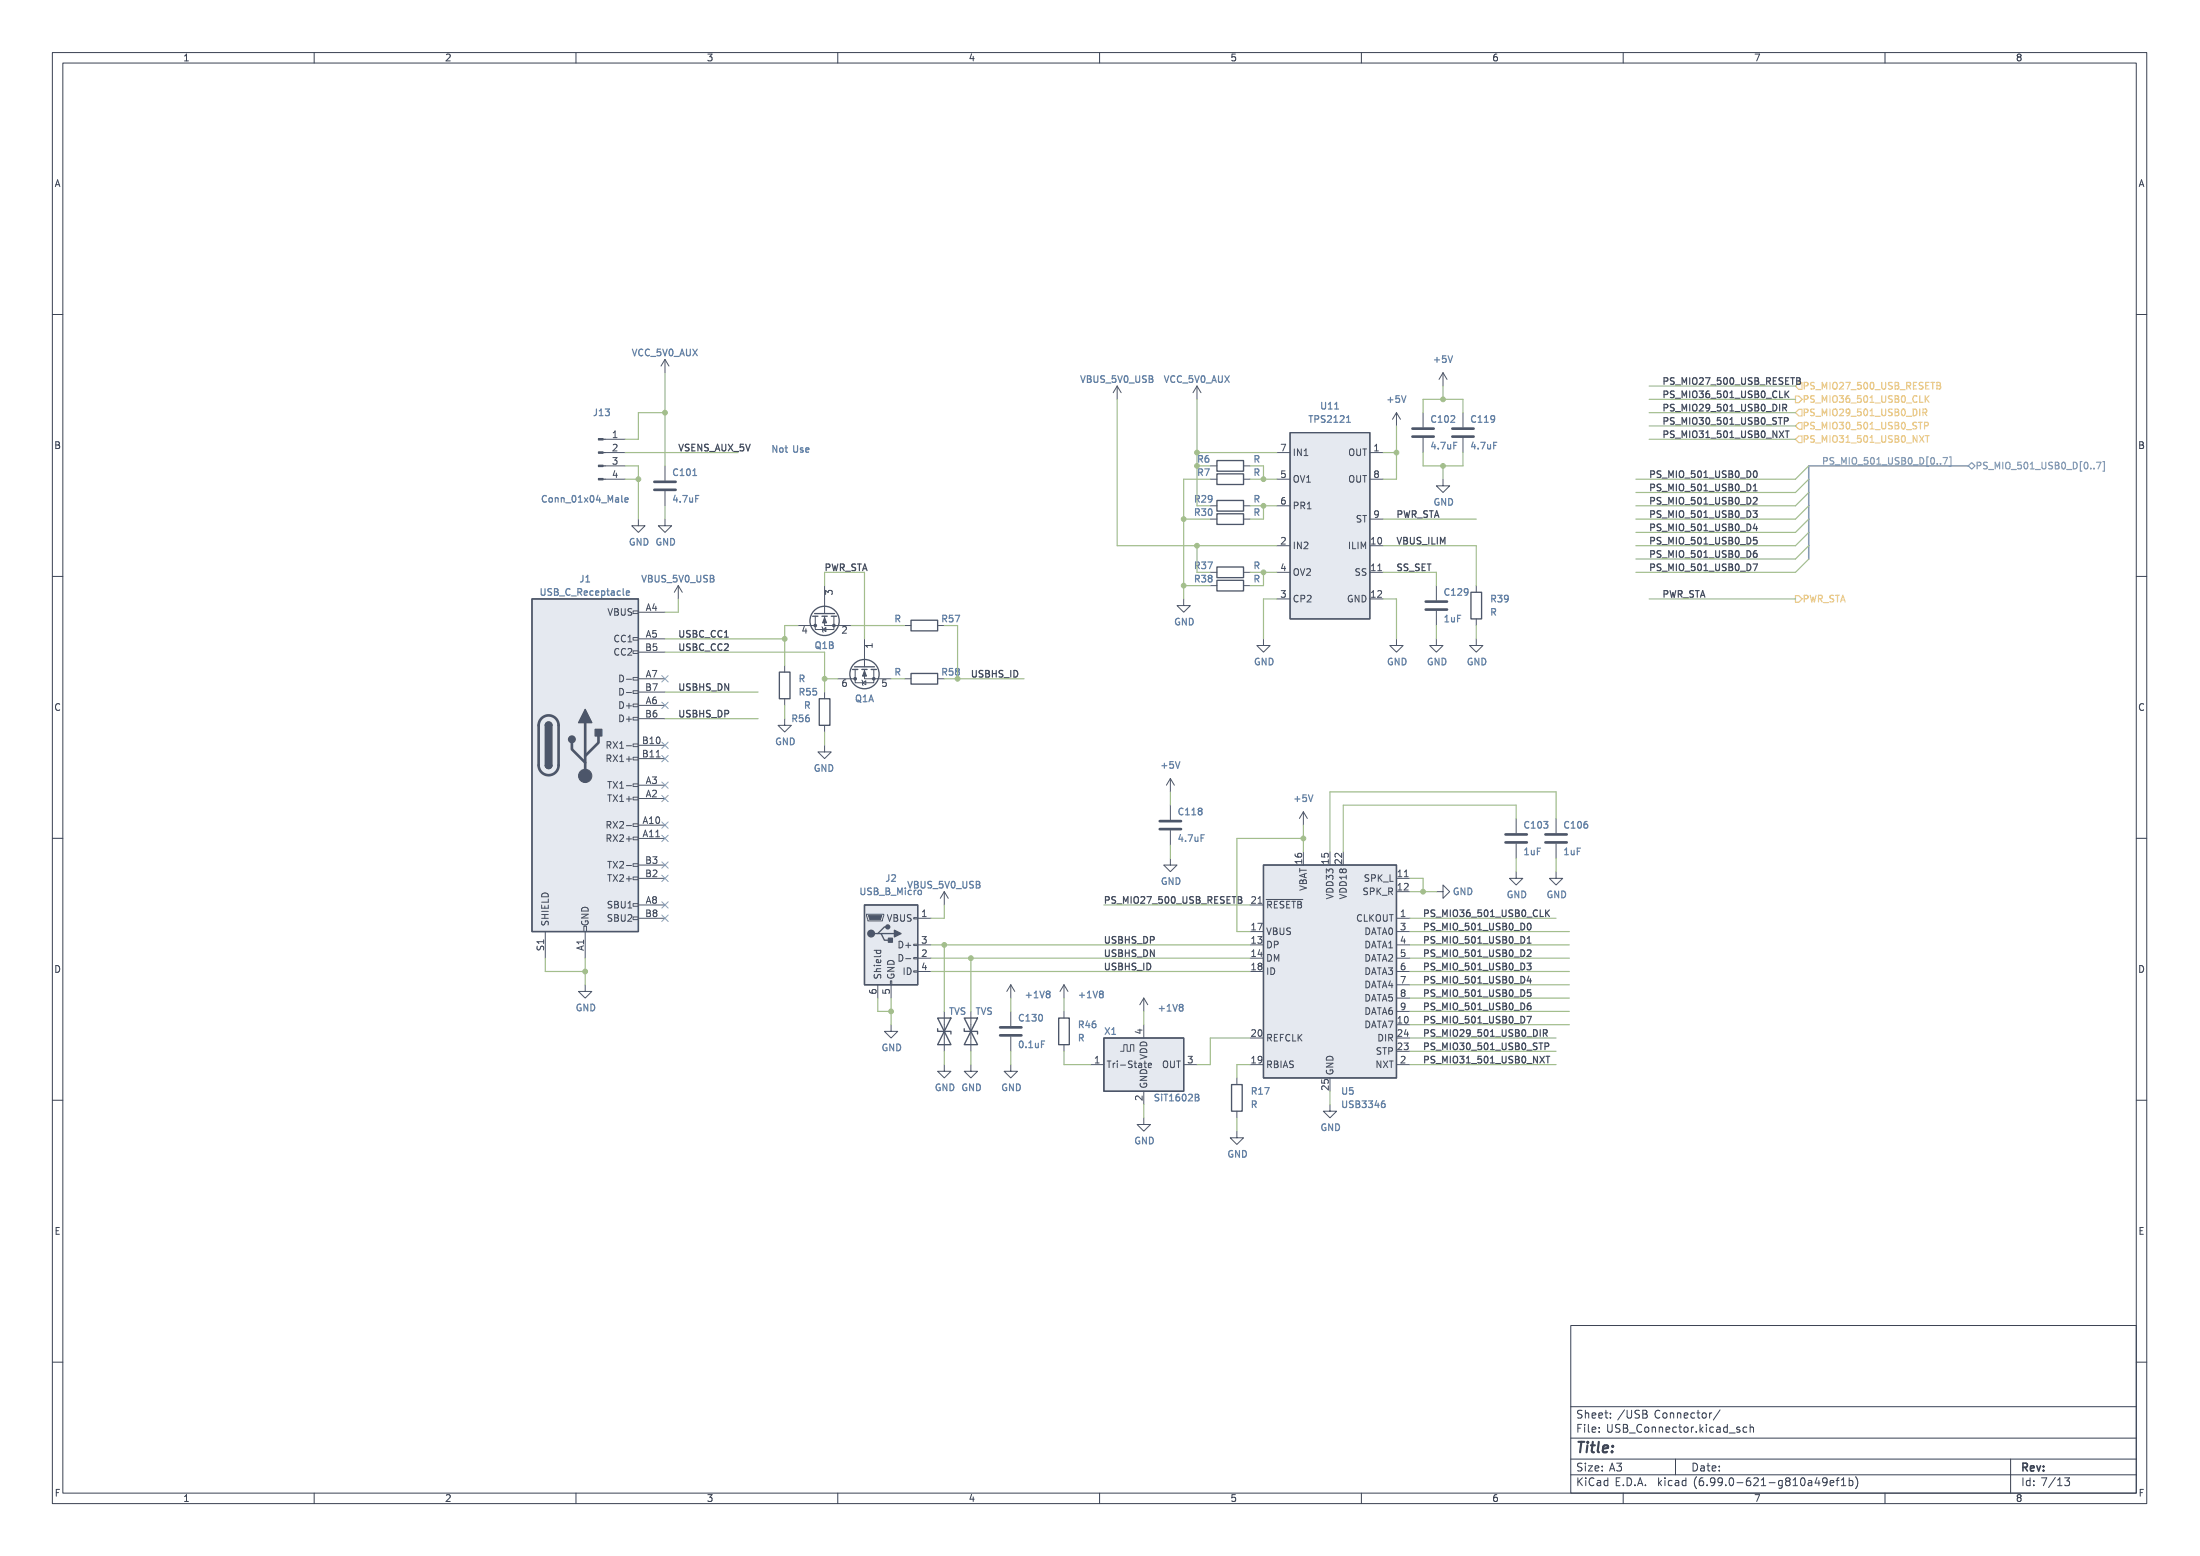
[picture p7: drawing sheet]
<svg xmlns="http://www.w3.org/2000/svg" width="420mm" height="297mm" viewBox="0 0 420 297" stroke-linecap="round" stroke-linejoin="round" font-family="sans-serif">
<g fill="none" stroke="#3b4252" stroke-width=".19">
<path d="M10 10h400v277h-400zM12 12h396v273h-396zM60 10v2M110 10v2M160 10v2M210 10v2M260 10v2M310 10v2M360 10v2M10 60h2M408 60h2M10 110h2"/>
<path d="M408 110h2M10 160h2M408 160h2M10 210h2M408 210h2M300 253h108v32h-108zM10 260h2M300 278.5h108M300 274.5h108M300 268.5h108M308.7 279.3h1l-.5 .6M309.4 279.9l.3 .3v.3l-.3 .3"/>
<path d="M320 278.5v3M324.1 269.7h.5M324.3 269.2v1.3l.3 .2M325.2 269.8l.4-.1 .3 .3v.4l-.3 .3-.4-.1-.1-.2zM326.5 269.7v1M326.9 269.7l-.3 .1-.1 .2M328.5 269.1l-1.3 2M330.2 273.6h1.2M332.2 272.5l-.3-.1-.2 .2v.2l.5 .2v.3h-.5M333.6 272.5l-.4-.1-.3 .3 .1 .6h.6M334.2 272.6l.3-.2 .3 .1 .1 .9M334.2 271.9v1.5"/>
<path d="M384 278.5v6.5M408 260h2M60 285v2M110 285v2M160 285v2M210 285v2M260 285v2M300 281.5h108M310 285v2M345.4 282.7h.5l.1 .9M346 283h-.5a.29 .29 0 0 0-.2 .3 .29 .29 0 0 0 .2 .3l.5-.1M347 282l-.3 1.1h.9"/>
<path d="M347.4 282.6v1M348.9 282.8l-.2 .2h-.5l-.1-.2 .1-.6 .5-.1 .2 .2a.99 .99 0 0 1-.4 1.3h-.3M349.5 283.1l.7-.1v-.3l-.5-.1-.2 .2 .1 .7h.6M350.7 282.6h.5M351.2 282.1l-.3 .2v1.3M351.7 283.6h.8M351.7 282.5l.4-.4v1.5M353.2 282.7l.4-.1 .3 .3-.2 .6h-.5M353.2 282.1v1.5M354.4 281.9a1.73 1.73 0 0 1 0 2.3M360 285v2M393 283.6h.8"/>
<path d="M394.3 282.1h.9l-.5 .6 .5 .1v.7l-.2 .1-.7-.1"/>
</g>
<g fill="none" stroke="#4c566a" stroke-width=".25">
<path d="M232.4 87.9h5.1v2.1h-5.1zM232.4 98.1h5.1v2h-5.1zM232.4 90.5h5.1v2h-5.1zM232.4 95.5h5.1v2.1h-5.1zM101.6 114.3h20.3v63.5h-20.3zM155.2 117.6h1M155.6 117.1h3.8M157 117.6h1M158.7 117.6h1.1M174 118.4h5.1v2h-5.1zM232.4 110.8h5.1v2h-5.1zM232.4 108.2h5.1v2.1h-5.1z"/>
<path d="M280.9 113.1h2.1v5h-2.1zM104.1 138.5a.64 .64 0 0 1 .7-.7 .64 .64 0 0 1 .6 .7M148.8 128.3h2.1v5.1h-2.1zM156.5 133.4h2v5.1h-2zM162.8 127.8h1M163.2 127.3h3.8M164.6 127.8h1M166.4 127.8h1M174 128.6h5.1v2h-5.1zM104.1 146.1a.64 .64 0 0 0 .7 .6 .64 .64 0 0 0 .6-.6M165.1 172.8h10.2v15.2h-10.2zM167.6 178.2h.7l.6 1.3h1.3"/>
<path d="M168.3 178.2h2.5M169.5 176.9h-.6l-1.3 1.3h-.6M241.3 165.1h25.4v40.7h-25.4zM179.1 196.4v.5h2.5v.5M179.1 194.3l2.5 5.1h-2.5l2.5-5.1zM184.1 196.4v.5h2.6v.5M184.1 194.3l2.6 5.1h-2.6l2.6-5.1zM202.2 194.3h2v5.1h-2zM210.8 198.2h15.3v10.1h-15.3zM235.2 207h2v5.1h-2z"/>
<circle cx="157.5" cy="118.5" r="2.79"/>
<circle cx="165.1" cy="128.7" r="2.79"/>
</g>
<g fill="none" stroke="#4c566a" stroke-width=".19">
<path d="M127 68.6l-.8 1.3M127 68.6v2.6M127 68.6l.8 1.3M213.4 73.7l-.8 1.3M213.4 73.7v2.5M213.4 73.7l.7 1.3M228.6 73.7l-.8 1.3M228.6 73.7v2.5M228.6 73.7l.8 1.3M266.7 78.8l-.8 1.2M266.7 78.8v2.5M266.7 78.8l.8 1.2"/>
<path d="M271.8 78.8v2.8M275.6 71.2l-.8 1.2M275.6 71.2v2.5M275.6 71.2l.8 1.2M279.4 78.8v2.8M115.6 88.9h3.8M115.6 86.4h3.8M115.6 91.5h3.8M115.6 83.9h3.8M121.9 99.1v1.3h1.3l-1.3 1.2-1.3-1.2h1.3M127 99.1v1.3h1.3l-1.3 1.2-1.3-1.2h1.3M127 88.9v2.8"/>
<path d="M127 93.8v2.8M231.1 88.9h1.3M231.1 99.1h1.3M231.1 91.5h1.3M231.1 96.6h1.3M237.5 88.9h1.3M237.5 99.1h1.3M237.5 91.5h1.3M237.5 96.6h1.3M243.8 86.4h2.6M243.8 91.5h2.6M243.8 96.6h2.6"/>
<path d="M261.6 99.1h2.6M261.6 86.4h2.6M261.6 91.5h2.6M271.8 83.6v2.8M275.6 91.5v1.2h1.3l-1.3 1.3-1.3-1.3h1.3M279.4 83.6v2.8M120.9 116.6h1v.5h-1zM121.9 116.9h5.1M129.5 111.8l-.7 1.3M129.5 111.8v2.5M129.5 111.8l.8 1.3M152.4 119.4h3.3"/>
<path d="M155.7 117.6v2.6h3.6v-2.6M157 119.7l.2 1M157.5 117.6v1.8h5.1M157.5 111.8v5.3M172.7 119.4h1.3M179.1 119.4h1.2M226.1 114.3v1.3h1.2l-1.2 1.3-1.3-1.3h1.3M231.1 111.8h1.3M231.1 109.3h1.3M237.5 111.8h1.3M237.5 109.3h1.3M243.8 109.3h2.6"/>
<path d="M243.8 104.2h2.6M243.8 114.3h2.6M261.6 109.3h2.6M274.3 111.8v2.8M274.3 116.6v2.8M281.9 111.8v1.3M281.9 118.1v1.3M120.9 136.9h1v.6h-1zM120.9 134.4h1v.5h-1zM120.9 131.9h1v.5h-1zM120.9 129.3h1v.5h-1zM120.9 124.2h1v.6h-1z"/>
<path d="M120.9 121.7h1v.5h-1zM121.9 122h5.1M121.9 134.7h5.1M121.9 129.6h5.1M121.9 124.5h5.1M121.9 137.2h5.1M121.9 132.1h5.1M149.9 137.2v1.3h1.2l-1.2 1.2-1.3-1.2h1.3M149.9 127v1.3M149.9 133.4v1.3M157.1 120.2l.6-.4v.8zM157.5 132.1v1.3"/>
<path d="M157.5 138.5v1.2M160 129.6h3.3M163.3 127.8v2.5h3.6v-2.5M164.6 129.8l.2 1M164.7 130.3l.7-.3v.7zM165.1 127.8v1.8h5.1M165.1 122v5.3M172.7 129.6h1.3M179.1 129.6h1.2M241.3 122v1.2h1.3l-1.3 1.3-1.3-1.3h1.3M266.7 122v1.2h1.3l-1.3 1.3-1.3-1.3h1.3M274.3 122v1.2h1.3l-1.3 1.3-1.3-1.3h1.3"/>
<path d="M281.9 122v1.2h1.3l-1.3 1.3-1.2-1.3h1.2M120.9 159.8h1v.5h-1zM120.9 157.3h1v.5h-1zM120.9 152.2h1v.5h-1zM120.9 149.6h1v.6h-1zM120.9 144.6h1v.5h-1zM120.9 142h1v.5h-1zM121.9 157.5h5.1M121.9 152.4h5.1M121.9 149.9h5.1M121.9 142.3h5.1M121.9 144.8h5.1"/>
<path d="M157.5 142.3v1.2h-1.3l1.3 1.3 1.2-1.3h-1.2M223.5 148.6l-.7 1.3M223.5 148.6v2.6M223.5 153.7v2.8M223.5 158.5v2.8M223.5 148.6l.8 1.3M248.9 155l-.7 1.2M248.9 155v2.5M248.9 155l.8 1.2M289.6 156.2v2.8M297.2 156.2v2.8M104.1 177.8v5.1"/>
<path d="M111.5 176.8h.5v1h-.5zM111.8 177.8v5.1M120.9 175h1v.6h-1zM120.9 172.5h1v.5h-1zM120.9 167.4h1v.5h-1zM120.9 164.9h1v.5h-1zM121.9 175.3h5.1M121.9 160.1h5.1M121.9 172.8h5.1M121.9 167.7h5.1M121.9 165.1h5.1M165.5 174.5h3.3v.3l-.3 1h-2.8z"/>
<path d="M174.5 175.2h.8v.2h-.8zM175.3 175.3h2.5M180.3 170.2v2.6M180.3 170.2l-.7 1.3M180.3 170.2l.8 1.3M223.5 163.9v1.2h1.3l-1.3 1.3-1.3-1.3h1.3M238.8 172.8h2.5M266.7 175.3h2.5M266.7 167.7h2.5M266.7 177.8h2.5M274.3 170.2h1.3v-1.3l1.3 1.3-1.3 1.3v-1.3M289.6 166.4v1.3h1.2l-1.2 1.2-1.3-1.2h1.3"/>
<path d="M289.6 161.1v2.8M297.2 166.4v1.3h1.2l-1.2 1.2-1.3-1.2h1.3M297.2 161.1v2.8M111.8 188v1.3h1.2l-1.2 1.2-1.3-1.2h1.3M167.6 188v2.5M170.1 187.2h.2v.8h-.2zM170.2 195.6v1.3h1.2l-1.2 1.3-1.3-1.3h1.3M170.2 188v2.5M174.5 185.3h.8v.3h-.8zM174.5 182.8h.8v.2h-.8zM174.5 180.2h.8v.3h-.8zM175.3 182.9h2.5"/>
<path d="M175.3 180.4h2.5M175.3 185.5h2.5M180.3 193.1v7.6M185.4 193.1v7.6M193 188v2.5M193 193.1v2.8M193 197.9v2.8M193 188l-.7 1.3M193 188l.8 1.3M203.2 188v2.5M203.2 193.1v1.2M203.2 199.4v1.3"/>
<path d="M203.2 188l-.8 1.3M203.2 188l.8 1.3M218.4 190.5l-.7 1.3M218.4 190.5v2.6M218.4 195.6v2.6M218.4 190.5l.8 1.3M266.7 182.9h2.5M266.7 180.4h2.5M266.7 185.5h2.5M266.7 188h2.5M266.7 190.5h2.5M266.7 193.1h2.5"/>
<path d="M180.3 203.2v1.3h1.3l-1.3 1.3-1.2-1.3h1.2M185.4 203.2v1.3h1.3l-1.3 1.3-1.3-1.3h1.3M193 203.2v1.3h1.3l-1.3 1.3-1.2-1.3h1.2M208.3 203.2h2.5M214 200.7h.6v-1.3h.7v1.3h.6v-1.3h.6v1.3M218.4 213.4v1.3h1.3l-1.3 1.2-1.2-1.2h1.2M218.4 208.3v2.6M226.1 203.2h2.5M236.2 215.9v1.3h1.3l-1.3 1.3-1.3-1.3h1.3M236.2 205.8v1.2M236.2 212.1v1.3M254 210.9v1.2h1.3l-1.3 1.3-1.3-1.3h1.3"/>
<path d="M266.7 203.2h2.5"/>
</g>
<g fill="#e5e9f0" stroke="#e5e9f0" stroke-width=".19">
<path d="M210.8 198.2h15.3v10.1h-15.3z"/>
<path d="M246.4 82.6h15.2v35.5h-15.2z"/>
<path d="M165.1 172.8h10.2v15.2h-10.2z"/>
<path d="M101.6 114.3h20.3v63.5h-20.3z"/>
<path d="M241.3 165.1h25.4v40.7h-25.4z"/>
</g>
<g fill="none" stroke="#434c5e" stroke-width=".19">
<path d="M118.7 128.9h-.3v1.3h.3M118.7 131.4h-.3v1.3h.3M115.9 157.5h.5M115.9 142.2h.5M115.9 144.8h.5M116.1 149.2h.7M116.2 157.5l.5 .6M116.2 142.2l.5 .7M116.4 141.6h-.5v1.3M116.4 144.1h-.5v1.3M116.4 156.8h-.5v1.3M116.4 159.4h-.5v1.2"/>
<path d="M116.4 149.2v1.3M115.9 160h.5M116.1 164.4h.7M116.4 164.4v1.3M241.8 171.7h7M166.9 181.4h1.3M167.4 181.4v.4M168.2 181.4v.4M172 182.2h-.3v1.3h.3M219.3 203.4l.6-.1v-.3h-.5l-.1 .6M219.9 203.8h-.4"/>
</g>
<g fill="none" stroke="#4c566a" stroke-width=".51">
<path d="M125 93.5h4M125 92h4M269.7 83.3h4.1M269.7 81.8h4.1M277.4 83.3h4M277.4 81.8h4M272.3 116.4h4.1M272.3 114.8h4.1M103.4 137.1a1.91 1.91 0 0 1 2.1-.4 1.91 1.91 0 0 1 1.2 1.8v7.6a1.91 1.91 0 0 1-1.9 1.9 1.91 1.91 0 0 1-1.9-1.9v-7.8l.1-.6zM111.8 138v10.1M109.2 141.8v1.2l2.6 2.6M114.3 140.5v1.3l-2.5 2.5"/>
<path d="M221.5 158.3h4.1M221.5 156.8h4.1M287.5 159.3h4.1M295.1 159.3h4.1M287.5 160.8h4.1M295.1 160.8h4.1M191 197.6h4.1M191 196.1h4.1"/>
</g>
<path d="M115.2 91.5h.4M115.2 88.9h.4M115.2 86.4h.4M115.2 83.9h.4M246.4 82.6h15.2v35.5h-15.2z" fill="none" stroke="#4c566a" stroke-width=".23"/>
<g fill="#4c566a" stroke="#4c566a" stroke-width=".23">
<path d="M114.3 91.3h.9v.3h-.9z"/>
<path d="M114.3 88.8h.9v.3h-.9z"/>
<path d="M114.3 86.3h.9v.2h-.9z"/>
<path d="M114.3 83.7h.9v.3h-.9z"/>
</g>
<path d="M119.4 95.8h.5M119.4 95.1l.4-.1 .2 .3-.7 .1M154.1 85.5l.3 .1 .1 .2-.6 .1M154.4 86.3h-.3M119.8 112.8l.4 .1v.2l-.6 .1M120.2 113.6h-.4" fill="none" stroke="#5e81ac" stroke-width=".23"/>
<g fill="#4c566a" stroke="#4c566a" stroke-width=".25">
<path d="M170.8 177.6l1.3 .6-1.3 .7z"/>
<path d="M169.7 179.1h.7v.8h-.7z"/>
<path d="M104.1 146.1h1.3a.64 .64 0 0 1-.6 .6 .64 .64 0 0 1-.7-.6z"/>
<path d="M104.1 138.5h1.3v7.6h-1.3z"/>
<path d="M104.3 138a.64 .64 0 0 1 .7-.1 .64 .64 0 0 1 .4 .6h-1.3z"/>
<path d="M111.8 135.4l1.2 2.6h-2.5z"/>
<path d="M113.7 139.2h1.2v1.3h-1.2z"/>
<circle cx="166.4" cy="178.2" r=".63"/>
<circle cx="169.5" cy="176.9" r=".38"/>
<circle cx="109.2" cy="141.1" r=".63"/>
</g>
<g fill="#4c566a" stroke="#4c566a" stroke-width=".19">
<path d="M165.9 174.8h2.5l-.3 .8h-2z"/>
<path d="M165.1 128.1l.4 1h-.8z"/>
<path d="M157.5 117.9l.4 1h-.8z"/>
<circle cx="111.8" cy="148.1" r="1.27"/>
<circle cx="166.9" cy="129.6" r=".25"/>
<circle cx="163.3" cy="129.6" r=".25"/>
<circle cx="159.3" cy="119.4" r=".25"/>
<circle cx="155.7" cy="119.4" r=".25"/>
</g>
<path d="M371.1 87.3h.8l-.5 1.3M372.3 87.2h.3v1.8h-.3M375.9 88.9l.7-.6 .6 .6-.6 .7zM400.4 88.2h.8l-.5 1.3M401.6 88.1h.3v1.8h-.3" fill="none" stroke="#81a1c1" stroke-width=".23"/>
<g fill="none" stroke="#ebcb8b" stroke-width=".23">
<path d="M342.9 75.6h.6l.7 .6-.7 .7h-.6zM343.5 73.1h.7v1.2h-.7l-.6-.6zM343.5 78.1h.7v1.3h-.7l-.6-.6zM367.3 78.7h.6l.1-.2-.1-.3-.6-.1v1.3M367.6 78.7l.4 .7M367.7 75.5v1.3M367.9 76.1l.5 .7M368.4 75.5l-.7 .8M369.9 73l.6 .1 .1 .3-.3 .2M369.9 73.6h.4M370.3 73.6l.3 .2v.4l-.7 .1M343.5 80.7h.7v1.3h-.7l-.6-.7z"/>
<path d="M343.5 83.2h.7v1.3h-.7l-.6-.6zM367.6 81.3l.6-.1 .1-.2-.1-.3-.6-.1v1.3M367.7 83.2h.8M368.1 83.2v1.2M342.9 113.7h.6l.7 .6-.7 .7h-.6z"/>
</g>
<g fill="none" stroke="#434c5e" stroke-width=".23">
<path d="M340.5 77.9l.6-.1 .1-.2-.1-.3-.6-.1v1.3M340.8 77.9l.4 .6M340.9 74.6v1.3M341.1 75.2l.5 .7M341.6 74.6l-.7 .8M343.1 72.1l.6 .1 .1 .3-.2 .2M343.1 72.7h.5M343.6 72.7l.2 .1M343.8 73.3l-.7 .1M334.8 97.5h.8l-.4 .5 .3 .1 .1 .4-.3 .3h-.3M334.9 93.7h.7M334.9 92.8l.3-.4v1.3"/>
<path d="M334.9 90.1l.3-.2a.68 .68 0 0 1 .4 .6 .68 .68 0 0 1-.4 .7l-.3-.3M334.9 95h.4l.3 .3-.8 .9h.8M335.2 100l-.3 .9h.7M340.8 80.4l.6-.1 .1-.2-.1-.3-.6-.1v1.3M341 82.3h.7M341.3 82.3v1.2M334.8 107.7h.8l-.5 1.2M334.9 103.1h.4l.3 .2-.1 .5h-.6M334.9 105.7l.4-.1 .3 .3-.1 .4-.4 .1-.2-.1M334.9 102.6h.6M335.5 105.1l-.4 .1-.2 .2M335.5 100.5v.8"/>
<path d="M236.5 171.2l.6 .1v.2l-.2 .3M236.5 171.8h.4M236.9 171.8l.3 .2-.1 .3-.6 .1M291.7 179.1l.3-.3v1.3M291.7 176.5l.3-.3a.68 .68 0 0 1 .4 .7 .68 .68 0 0 1-.4 .6l-.3-.2M295.2 173.7v1.3M295.4 174.3l.5 .7M295.9 173.7l-.7 .7M291.6 183.9h.8l-.4 .4 .3 .2 .1 .4-.2 .2h-.4M291.6 194h.9l-.6 1.3M291.7 180.1h.7M291.7 192.1l.5-.1 .2 .2-.1 .5-.4 .1-.2-.2"/>
<path d="M291.7 181.4l.5-.1 .2 .4-.8 .9h.8M291.7 189.5l.5-.1 .2 .3-.1 .5h-.6M291.7 188.9h.6M292 186.3l-.3 1h.8M292.3 191.5h-.4l-.2 .3M292.3 186.8v.9M294.8 197.2h.6l.1-.2-.1-.3-.6-.1v1.2M295.1 199.8l.6-.1 .1-.2-.1-.3-.6-.1v1.3M295.1 197.2l.4 .6M295.2 201.6h.8M295.6 201.6v1.3"/>
</g>
<path d="M375.9 88.9h-30.5v17.8" fill="none" stroke="#81a1c1" stroke-width=".3"/>
<g fill="none" stroke="#a3be8c" stroke-width=".23">
<path d="M127 78.8h-5.1v5.1h-2.5M127 71.2v17.7M213.4 76.2v28h30.4M228.6 76.2v20.4M271.8 78.8v-2.6h7.6v2.6M275.6 73.7v2.5M315 73.7h27.9M315 76.2h27.9M315 78.8h27.9M119.4 88.9h2.5v10.2M119.4 91.5h2.5M119.4 86.4h21.6"/>
<path d="M127 96.6v2.5M226.1 99.1h5M228.6 86.4h15.2M231.1 91.5h-5v22.8M238.8 88.9h2.5v2.6M238.8 91.5h5M238.8 96.6h5M241.3 96.6v2.5h-2.5M264.2 99.1h17.7M264.2 86.4h2.5M266.7 81.3v10.2h-2.5M271.8 86.4v2.5h7.6v-2.5"/>
<path d="M275.6 88.9v2.6M315 83.9h27.9M315 81.3h27.9M345.4 88.9l-2.5 2.6h-30.5M345.4 96.6l-2.5 2.5h-30.5M345.4 94l-2.5 2.6h-30.5M345.4 99.1l-2.5 2.5h-30.5M345.4 91.5l-2.5 2.5h-30.5M129.5 114.3v2.6h-2.5M152.4 119.4h-2.5v7.6M157.5 111.8v-2.5h7.6v12.7M162.6 119.4h10.1"/>
<path d="M182.9 119.4v10.2h12.7M226.1 111.8h5M228.6 104.2v5.1M238.8 109.3h5M241.3 109.3v2.5h-2.5M243.8 114.3h-2.5v7.7M264.2 104.2h17.7v7.6M264.2 109.3h10.1v2.5M264.2 114.3h2.5v7.7M274.3 119.4v2.6M281.9 119.4v2.6M315 114.3h27.9"/>
<path d="M345.4 101.6l-2.5 2.6h-30.5M345.4 106.7l-2.5 2.6h-30.5M345.4 104.2l-2.5 2.5h-30.5M127 124.5h30.5v7.6M127 137.2h17.8M127 132.1h17.8M127 122h22.9M149.9 134.7v2.5M157.5 139.7v2.6M157.5 129.6h2.5M170.2 129.6h2.5M223.5 151.2v2.5"/>
<path d="M248.9 157.5v5.1M289.6 156.2v-2.5h-33.1v8.9M297.2 156.2v-5h-43.2v11.4M180.3 172.8v2.5h-2.5M210.8 172.8h28M223.5 161.3v2.6M248.9 160.1h-12.7v17.7h2.6M269.2 167.7h2.6v2.5M269.2 177.8h30.5M269.2 170.2h5.1M269.2 175.3h28M289.6 163.9v2.5"/>
<path d="M297.2 163.9v2.5M104.1 182.9v2.6h7.7M111.8 182.9v5.1M167.6 190.5v2.6h2.6M170.2 190.5v5.1M177.8 182.9h61M177.8 180.4h61M177.8 185.5h61M180.3 180.4v12.7M185.4 182.9v10.2M193 190.5v2.6M203.2 190.5v2.6"/>
<path d="M218.4 193.1v2.5M238.8 198.2h-7.7v5h-2.5M269.2 182.9h30.5M269.2 190.5h30.5M269.2 188h30.5M269.2 180.4h30.5M269.2 185.5h30.5M269.2 198.2h28M269.2 195.6h30.5M269.2 193.1h30.5M180.3 200.7v2.5M185.4 200.7v2.5"/>
<path d="M193 200.7v2.5M203.2 200.7v2.5h5.1M218.4 210.9v2.5M236.2 213.4v2.5M238.8 203.2h-2.6v2.6M254 208.3v2.6M269.2 203.2h28M269.2 200.7h28"/>
</g>
<g fill="none" stroke="#81a1c1" stroke-width=".19">
<path d="M126.4 129l1.2 1.2M126.4 134l1.2 1.3M127.6 129l-1.2 1.2M127.6 134l-1.2 1.3M126.4 149.3l1.2 1.2M126.4 159.4l1.2 1.3M126.4 141.7l1.2 1.2M126.4 151.8l1.2 1.2M126.4 144.2l1.2 1.2M126.4 156.9l1.2 1.2M127.6 149.3l-1.2 1.2M127.6 159.4l-1.2 1.3"/>
<path d="M127.6 141.7l-1.2 1.2M127.6 151.8l-1.2 1.2M127.6 144.2l-1.2 1.2M127.6 156.9l-1.2 1.2M126.4 172.1l1.2 1.3M126.4 174.7l1.2 1.2M126.4 164.5l1.2 1.2M126.4 167.1l1.2 1.2M127.6 172.1l-1.2 1.3M127.6 174.7l-1.2 1.2M127.6 164.5l-1.2 1.2M127.6 167.1l-1.2 1.2"/>
</g>
<g fill="#a3be8c" stroke="#a3be8c" stroke-width=".19">
<circle cx="248.9" cy="160.1" r=".46"/>
<circle cx="275.6" cy="76.2" r=".46"/>
<circle cx="266.7" cy="86.4" r=".46"/>
<circle cx="275.6" cy="88.9" r=".46"/>
<circle cx="271.8" cy="170.2" r=".46"/>
<circle cx="157.5" cy="129.6" r=".46"/>
<circle cx="149.9" cy="122" r=".46"/>
<circle cx="228.6" cy="104.2" r=".46"/>
<circle cx="226.1" cy="111.8" r=".46"/>
<circle cx="228.6" cy="86.4" r=".46"/>
<circle cx="241.3" cy="96.6" r=".46"/>
<circle cx="228.6" cy="88.9" r=".46"/>
<circle cx="241.3" cy="109.3" r=".46"/>
<circle cx="241.3" cy="91.5" r=".46"/>
<circle cx="226.1" cy="99.1" r=".46"/>
<circle cx="182.9" cy="129.6" r=".46"/>
<circle cx="121.9" cy="91.5" r=".46"/>
<circle cx="127" cy="78.8" r=".46"/>
<circle cx="185.4" cy="182.9" r=".46"/>
<circle cx="111.8" cy="185.5" r=".46"/>
<circle cx="170.2" cy="193.1" r=".46"/>
<circle cx="180.3" cy="180.4" r=".46"/>
</g>
<text font-size="2.8" fill="#3b4252" x="301" y="277.3">Title:</text>
<g font-size="2.1" fill="#3b4252">
<text x="301" y="273.5">File: USB_Connector.kicad_sch</text>
<text x="301" y="270.8">Sheet: /USB Connector/</text>
<text x="301" y="280.9">Size: A3</text>
<text x="323" y="280.9">Date:</text>
<text x="386" y="280.9">Rev:</text>
<text x="301" y="283.7">KiCad E.D.A. kicad (6.99.0-621-g810a49ef1b)</text>
<text x="386" y="283.7">Id: 7/13</text>
</g>
<g font-size="1.8" fill="#3b4252">
<text x="35" y="11.7">1</text>
<text x="85" y="11.7">2</text>
<text x="135" y="11.7">3</text>
<text x="185" y="11.7">4</text>
<text x="235" y="11.7">5</text>
<text x="285" y="11.7">6</text>
<text x="335" y="11.7">7</text>
<text x="385" y="11.7">8</text>
<text x="10.3" y="35.7">A</text>
<text x="408.3" y="35.7">A</text>
<text x="10.3" y="85.7">B</text>
<text x="408.3" y="85.7">B</text>
<text x="10.3" y="135.7">C</text>
<text x="408.3" y="135.7">C</text>
<text x="10.3" y="185.7">D</text>
<text x="408.3" y="185.7">D</text>
<text x="10.4" y="235.7">E</text>
<text x="408.4" y="235.7">E</text>
<text x="10.4" y="285.7">F</text>
<text x="35" y="286.7">1</text>
<text x="85" y="286.7">2</text>
<text x="135" y="286.7">3</text>
<text x="185" y="286.7">4</text>
<text x="235" y="286.7">5</text>
<text x="285" y="286.7">6</text>
<text x="335" y="286.7">7</text>
<text x="385" y="286.7">8</text>
<text x="408.4" y="285.7">F</text>
</g>
<g font-size="1.8" fill="#5e81ac">
<text x="120.7" y="68">VCC_5V0_AUX</text>
<text x="274" y="69.3">+5V</text>
<text x="206.5" y="73.1">VBUS_5V0_USB</text>
<text x="222.3" y="73.1">VCC_5V0_AUX</text>
<text x="265.1" y="76.9">+5V</text>
<text x="113.5" y="79.4">J13</text>
<text x="250.3" y="80.7">TPS2121</text>
<text x="252.4" y="78.1">U11</text>
<text x="273.5" y="80.7">C102</text>
<text x="281.1" y="80.7">C119</text>
<text x="147.3" y="86.4">Not Use</text>
<text x="239.4" y="88.3">R</text>
<text x="273.5" y="85.8">4.7uF</text>
<text x="281.1" y="85.8">4.7uF</text>
<text x="104.1" y="95.9">Conn_01x04_Male</text>
<text x="128.7" y="95.9">4.7uF</text>
<text x="128.7" y="90.8">C101</text>
<text x="228.7" y="90.8">R7</text>
<text x="239.4" y="90.8">R</text>
<text x="239.4" y="95.9">R</text>
<text x="228.2" y="98.5">R30</text>
<text x="239.4" y="98.5">R</text>
<text x="273.8" y="96.5">GND</text>
<text x="120.1" y="104.1">GND GND</text>
<text x="103.6" y="113.7">USB_C_Receptacle</text>
<text x="110.8" y="111.2">J1</text>
<text x="122.7" y="111.2">VBUS_5V0_USB</text>
<text x="228.2" y="111.2">R38</text>
<text x="239.4" y="111.2">R</text>
<text x="239.4" y="108.6">R</text>
<text x="276" y="113.7">C129</text>
<text x="170.8" y="118.8">R</text>
<text x="224.2" y="119.4">GND</text>
<text x="275.9" y="118.8">1uF</text>
<text x="284.6" y="117.5">R</text>
<text x="284.8" y="115">R39</text>
<text x="155.7" y="123.9">Q1B</text>
<text x="152.5" y="130.2">R</text>
<text x="170.8" y="128.9">R</text>
<text x="239.5" y="127">GND</text>
<text x="264.9" y="127">GND</text>
<text x="272.5" y="127">GND</text>
<text x="280.1" y="127">GND</text>
<text x="151.4" y="137.8">R56</text>
<text x="152.7" y="132.8">R55</text>
<text x="153.5" y="135.3">R</text>
<text x="163.3" y="134">Q1A</text>
<text x="148" y="142.2">GND</text>
<text x="155.4" y="147.3">GND</text>
<text x="221.9" y="146.7">+5V</text>
<text x="225.2" y="155.6">C118</text>
<text x="247.3" y="153.1">+5V</text>
<text x="225.2" y="160.7">4.7uF</text>
<text x="291.3" y="158.2">C103</text>
<text x="298.9" y="158.2">C106</text>
<text x="291.1" y="163.2">1uF</text>
<text x="298.7" y="163.2">1uF</text>
<text x="164.3" y="170.9">USB_B_Micro</text>
<text x="169.2" y="168.3">J2</text>
<text x="173.5" y="169.6">VBUS_5V0_USB</text>
<text x="221.7" y="168.9">GND</text>
<text x="277.4" y="170.9">GND</text>
<text x="287.7" y="171.4">GND</text>
<text x="295.3" y="171.4">GND</text>
<text x="196.1" y="190.5">+1V8</text>
<text x="206.3" y="190.5">+1V8</text>
<text x="109.9" y="193">GND</text>
<text x="181.2" y="193.7">TVS</text>
<text x="186.2" y="193.7">TVS</text>
<text x="194.8" y="195">C130</text>
<text x="206.1" y="196.3">R46</text>
<text x="211" y="197.5">X1</text>
<text x="221.5" y="193.1">+1V8</text>
<text x="168.3" y="200.6">GND</text>
<text x="194.7" y="200.1">0.1uF</text>
<text x="205.9" y="198.8">R</text>
<text x="178.5" y="208.3">GND GND</text>
<text x="191.2" y="208.3">GND</text>
<text x="239.1" y="209">R17</text>
<text x="256.3" y="209">U5</text>
<text x="220.8" y="210.2">SiT1602B</text>
<text x="238.9" y="211.5">R</text>
<text x="252.2" y="215.9">GND</text>
<text x="256.6" y="211.5">USB3346</text>
<text x="216.6" y="218.4">GND</text>
<text x="234.4" y="221">GND</text>
</g>
<g font-size="1.8" fill="#434c5e">
<text x="317.5" y="73.4">PS_MIO27_500_USB_RESETB</text>
<text x="317.5" y="76">PS_MIO36_501_USB0_CLK</text>
<text x="344.3" y="74.3">PS_MIO27_500_USB_RESETB</text>
<text x="117" y="83.6">1</text>
<text x="317.5" y="81.1">PS_MIO30_501_USB0_STP</text>
<text x="317.5" y="78.5">PS_MIO29_501_USB0_DIR</text>
<text x="317.5" y="83.6">PS_MIO31_501_USB0_NXT</text>
<text x="117" y="86.1">2</text>
<text x="117" y="88.7">3</text>
<text x="129.5" y="86.1">VSENS_AUX_5V</text>
<text x="244.6" y="86.1">7</text>
<text x="246.9" y="87">IN1</text>
<text x="257.4" y="87">OUT</text>
<text x="262.4" y="86.1">1</text>
<text x="117" y="91.2">4</text>
<text x="244.6" y="91.2">5</text>
<text x="246.9" y="92.1">OV1</text>
<text x="257.4" y="92.1">OUT</text>
<text x="262.4" y="91.2">8</text>
<text x="315" y="91.2">PS_MIO_501_USB0_D0</text>
<text x="315" y="93.8">PS_MIO_501_USB0_D1</text>
<text x="244.6" y="96.3">6</text>
<text x="246.9" y="97.2">PR1</text>
<text x="258.9" y="99.7">ST</text>
<text x="262.4" y="98.8">9</text>
<text x="266.7" y="98.8">PWR_STA</text>
<text x="315" y="101.4">PS_MIO_501_USB0_D4</text>
<text x="315" y="98.8">PS_MIO_501_USB0_D3</text>
<text x="315" y="96.3">PS_MIO_501_USB0_D2</text>
<text x="244.6" y="103.9">2</text>
<text x="246.9" y="104.8">IN2</text>
<text x="257.6" y="104.8">ILIM</text>
<text x="261.9" y="103.9">10</text>
<text x="266.7" y="103.9">VBUS_ILIM</text>
<text x="315" y="106.5">PS_MIO_501_USB0_D6</text>
<text x="315" y="103.9">PS_MIO_501_USB0_D5</text>
<text x="157.5" y="109">PWR_STA</text>
<text x="159" y="113.6" transform="rotate(-90 159 113.6)">3</text>
<text x="244.6" y="109">4</text>
<text x="246.9" y="109.9">OV2</text>
<text x="258.8" y="109.9">SS</text>
<text x="261.9" y="109">11</text>
<text x="266.7" y="109">SS_SET</text>
<text x="315" y="109">PS_MIO_501_USB0_D7</text>
<text x="116" y="117.5">VBUS</text>
<text x="123.3" y="116.6">A4</text>
<text x="244.6" y="114.1">3</text>
<text x="246.9" y="115">CP2</text>
<text x="257.2" y="115">GND</text>
<text x="261.9" y="114.1">12</text>
<text x="317.5" y="114.1">PWR_STA</text>
<text x="117.4" y="122.6">CC1</text>
<text x="117.4" y="125.1">CC2</text>
<text x="123.3" y="121.7">A5</text>
<text x="123.3" y="124.2">B5</text>
<text x="129.5" y="121.7">USBC_CC1</text>
<text x="129.5" y="124.2">USBC_CC2</text>
<text x="153.2" y="120.9">4</text>
<text x="160.8" y="120.9">2</text>
<text x="166.6" y="123.7" transform="rotate(-90 166.6 123.7)">1</text>
<text x="119" y="130.2">D-</text>
<text x="123.3" y="129.3">A7</text>
<text x="123.3" y="131.9">B7</text>
<text x="129.5" y="131.9">USBHS_DN</text>
<text x="160.8" y="131.1">6</text>
<text x="168.4" y="131.1">5</text>
<text x="185.4" y="129.3">USBHS_ID</text>
<text x="118.6" y="135.3">D+</text>
<text x="118.6" y="137.8">D+</text>
<text x="119" y="132.8">D-</text>
<text x="123.3" y="134.4">A6</text>
<text x="123.3" y="136.9">B6</text>
<text x="129.5" y="136.9">USBHS_DP</text>
<text x="116.9" y="142.9">RX1-</text>
<text x="122.8" y="142">B10</text>
<text x="116.4" y="145.5">RX1+</text>
<text x="122.8" y="144.6">B11</text>
<text x="123.3" y="149.6">A3</text>
<text x="116.6" y="153.1">TX1+</text>
<text x="117.1" y="150.5">TX1-</text>
<text x="123.3" y="152.2">A2</text>
<text x="116.4" y="160.7">RX2+</text>
<text x="116.9" y="158.2">RX2-</text>
<text x="122.8" y="157.3">A10</text>
<text x="122.8" y="159.8">A11</text>
<text x="117.1" y="165.8">TX2-</text>
<text x="123.3" y="167.4">B2</text>
<text x="123.3" y="164.9">B3</text>
<text x="248.7" y="164.9" transform="rotate(-90 248.7 164.9)">16</text>
<text x="253.7" y="164.9" transform="rotate(-90 253.7 164.9)">15</text>
<text x="256.3" y="164.9" transform="rotate(-90 256.3 164.9)">22</text>
<text x="267" y="167.4">11</text>
<text x="116.2" y="173.4">SBU1</text>
<text x="116.6" y="168.3">TX2+</text>
<text x="123.3" y="172.5">A8</text>
<text x="210.8" y="172.5">PS_MIO27_500_USB_RESETB</text>
<text x="239" y="172.5">21</text>
<text x="241.8" y="173.4">~{RESETB}</text>
<text x="249.6" y="170.5" transform="rotate(-90 249.6 170.5)">VBAT</text>
<text x="254.6" y="171.3" transform="rotate(-90 254.6 171.3)">VDD33</text>
<text x="257.2" y="171.3" transform="rotate(-90 257.2 171.3)">VDD18</text>
<text x="260.3" y="170.9">SPK_R</text>
<text x="260.5" y="168.3">SPK_L</text>
<text x="267" y="170">12</text>
<text x="104.8" y="176.8" transform="rotate(-90 104.8 176.8)">SHIELD</text>
<text x="112.4" y="176.8" transform="rotate(-90 112.4 176.8)">GND</text>
<text x="116.2" y="175.9">SBU2</text>
<text x="123.3" y="175">B8</text>
<text x="169.3" y="175.9">VBUS</text>
<text x="176" y="175">1</text>
<text x="239" y="177.6">17</text>
<text x="241.8" y="178.5">VBUS</text>
<text x="258.8" y="175.9">CLKOUT</text>
<text x="260.3" y="178.5">DATA0</text>
<text x="267.5" y="175">1</text>
<text x="267.5" y="177.6">3</text>
<text x="271.8" y="175">PS_MIO36_501_USB0_CLK</text>
<text x="271.8" y="177.6">PS_MIO_501_USB0_D0</text>
<text x="103.9" y="181.5" transform="rotate(-90 103.9 181.5)">S1</text>
<text x="111.5" y="181.5" transform="rotate(-90 111.5 181.5)">A1</text>
<text x="171.9" y="181">D+</text>
<text x="172.4" y="183.6">D-</text>
<text x="176" y="182.7">2</text>
<text x="176" y="180.1">3</text>
<text x="176" y="185.2">4</text>
<text x="210.8" y="180.1">USBHS_DP</text>
<text x="210.8" y="182.7">USBHS_DN</text>
<text x="210.8" y="185.2">USBHS_ID</text>
<text x="239" y="180.1">13</text>
<text x="239" y="182.7">14</text>
<text x="239" y="185.2">18</text>
<text x="241.8" y="181">DP</text>
<text x="241.8" y="183.6">DM</text>
<text x="260.3" y="181">DATA1</text>
<text x="260.3" y="183.6">DATA2</text>
<text x="267.5" y="180.1">4</text>
<text x="267.5" y="182.7">5</text>
<text x="267.5" y="185.2">6</text>
<text x="271.8" y="182.7">PS_MIO_501_USB0_D2</text>
<text x="271.8" y="185.2">PS_MIO_501_USB0_D3</text>
<text x="271.8" y="180.1">PS_MIO_501_USB0_D1</text>
<text x="167.4" y="189.8" transform="rotate(-90 167.4 189.8)">6</text>
<text x="168.3" y="187" transform="rotate(-90 168.3 187)">Shield</text>
<text x="169.9" y="189.8" transform="rotate(-90 169.9 189.8)">5</text>
<text x="170.8" y="187" transform="rotate(-90 170.8 187)">GND</text>
<text x="172.5" y="186.1">ID</text>
<text x="241.8" y="186.1">ID</text>
<text x="260.3" y="186.1">DATA3</text>
<text x="260.3" y="188.6">DATA4</text>
<text x="260.3" y="191.2">DATA5</text>
<text x="267.5" y="187.7">7</text>
<text x="267.5" y="190.3">8</text>
<text x="271.8" y="190.3">PS_MIO_501_USB0_D5</text>
<text x="271.8" y="187.7">PS_MIO_501_USB0_D4</text>
<text x="218.2" y="197.4" transform="rotate(-90 218.2 197.4)">4</text>
<text x="239" y="197.9">20</text>
<text x="260.3" y="196.3">DATA7</text>
<text x="260.3" y="193.7">DATA6</text>
<text x="267" y="195.4">10</text>
<text x="267" y="197.9">24</text>
<text x="267.5" y="192.8">9</text>
<text x="271.8" y="192.8">PS_MIO_501_USB0_D6</text>
<text x="271.8" y="195.4">PS_MIO_501_USB0_D7</text>
<text x="271.8" y="197.9">PS_MIO29_501_USB0_DIR</text>
<text x="209.1" y="203">1</text>
<text x="211.3" y="203.9">Tri-State</text>
<text x="219.1" y="202.4" transform="rotate(-90 219.1 202.4)">VDD</text>
<text x="221.8" y="203.9">OUT</text>
<text x="226.8" y="203">3</text>
<text x="239" y="203">19</text>
<text x="241.8" y="203.9">RBIAS</text>
<text x="241.8" y="198.8">REFCLK</text>
<text x="262.7" y="203.9">NXT</text>
<text x="262.8" y="201.3">STP</text>
<text x="263.1" y="198.8">DIR</text>
<text x="267" y="200.4">23</text>
<text x="267.5" y="203">2</text>
<text x="271.8" y="200.4">PS_MIO30_501_USB0_STP</text>
<text x="271.8" y="203">PS_MIO31_501_USB0_NXT</text>
<text x="219.1" y="207.8" transform="rotate(-90 219.1 207.8)">GND</text>
<text x="253.7" y="208" transform="rotate(-90 253.7 208)">25</text>
<text x="254.6" y="205.3" transform="rotate(-90 254.6 205.3)">GND</text>
<text x="218.2" y="210.1" transform="rotate(-90 218.2 210.1)">2</text>
</g>
<g font-size="1.8" fill="#ebcb8b">
<text x="344.3" y="76.9">PS_MIO36_501_USB0_CLK</text>
<text x="344.3" y="82">PS_MIO30_501_USB0_STP</text>
<text x="344.3" y="79.4">PS_MIO29_501_USB0_DIR</text>
<text x="344.3" y="84.5">PS_MIO31_501_USB0_NXT</text>
<text x="344.3" y="115">PWR_STA</text>
</g>
<g font-size="1.8" fill="#a3be8c">
<text x="228.7" y="88.3">R6</text>
<text x="228.2" y="95.9">R29</text>
<text x="228.2" y="108.6">R37</text>
<text x="180" y="118.8">R57</text>
<text x="180" y="128.9">R58</text>
</g>
<g font-size="1.8" fill="#81a1c1">
<text x="348" y="88.7">PS_MIO_501_USB0_D[0..7]</text>
<text x="377.3" y="89.6">PS_MIO_501_USB0_D[0..7]</text>
</g>
</svg>
